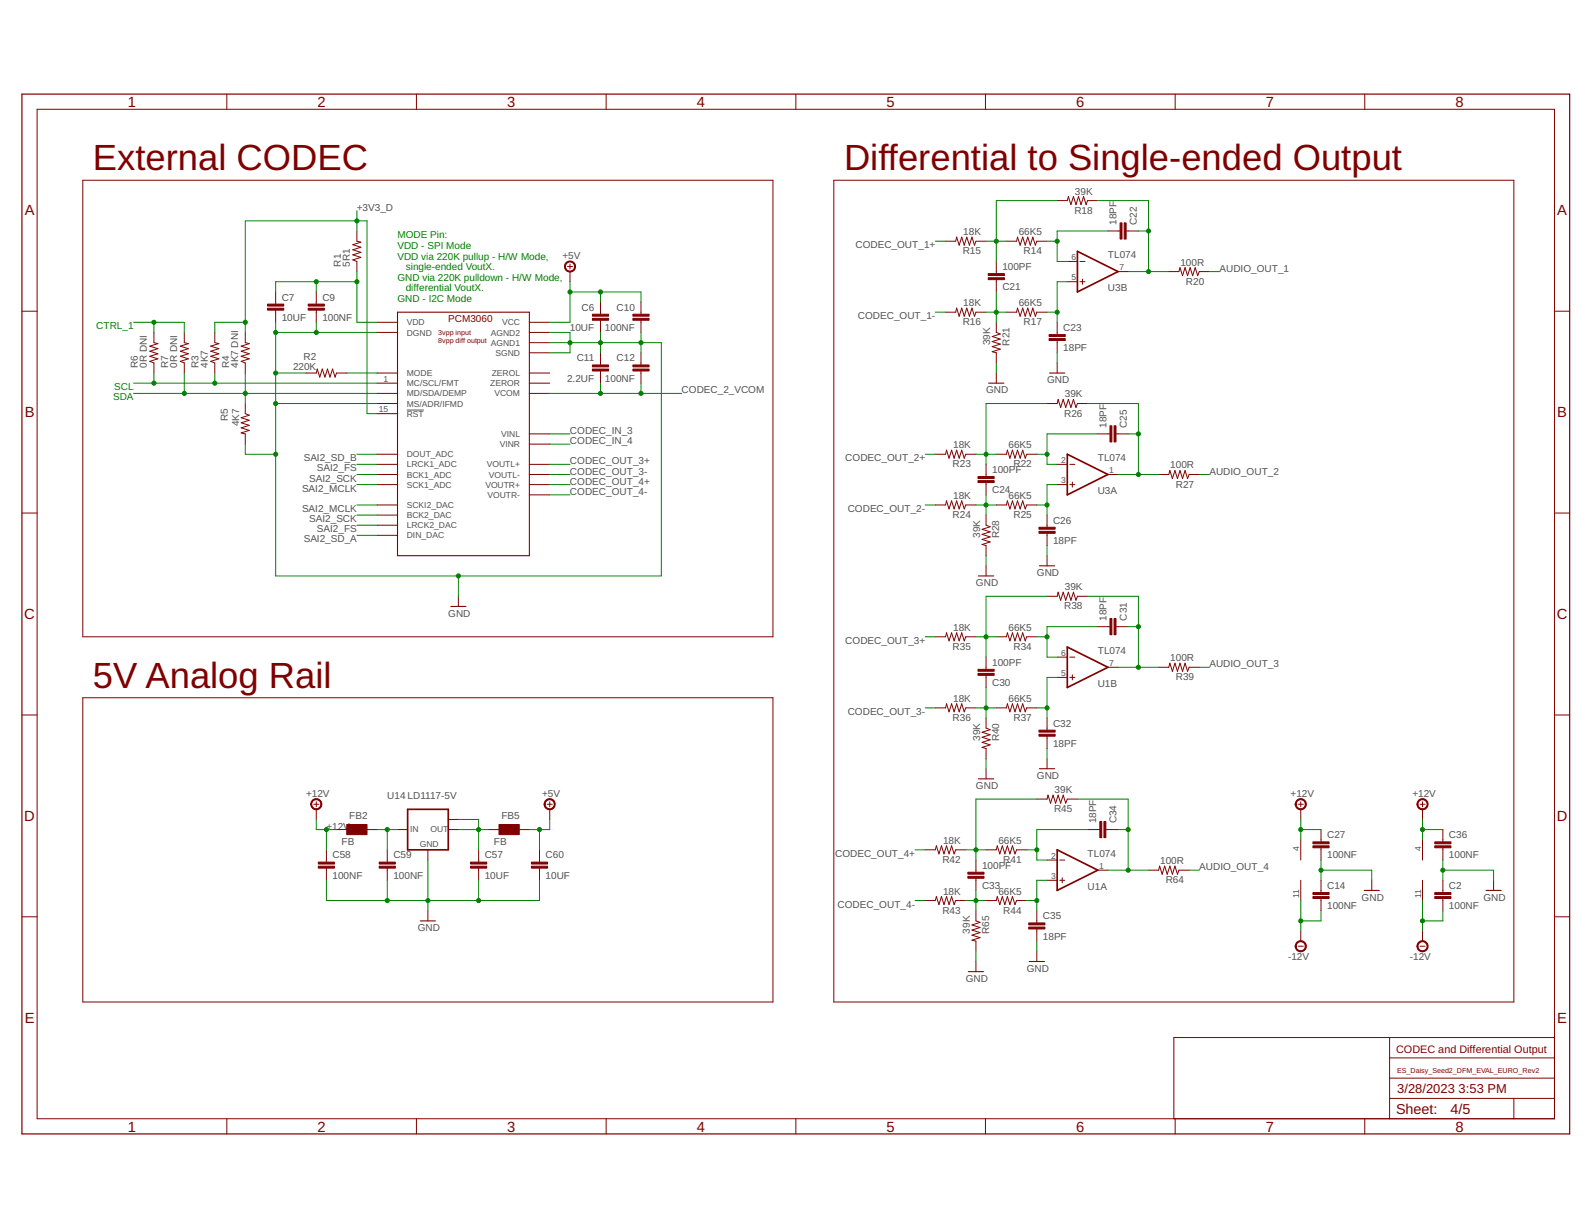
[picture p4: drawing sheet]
<svg xmlns="http://www.w3.org/2000/svg" width="279mm" height="216mm" viewBox="0 0 279 216" stroke-linecap="round" stroke-linejoin="round" font-family="sans-serif">
<path d="M71.4 72h3" fill="none" stroke="#505050" stroke-width=".18"/>
<g fill="none" stroke="#800000" stroke-width=".18">
<path d="M6.5 19.2h266.5v177.3h-266.5zM39.8 16.5v2.7M73.1 16.5v2.7M106.4 16.5v2.7M139.8 16.5v2.7M173.1 16.5v2.7M206.4 16.5v2.7M239.7 16.5v2.7M14.5 31.7h121.2v80.2h-121.2zM146.4 31.7h119.5v144.3h-119.5zM185.7 35.2h1.7l.2-.7 .5 1.5 .4-1.5 .5 1.5 .4-1.5 .4 1.5 .5-1.5 .4 1.5 .3-.8h1.8M3.9 54.7h2.6"/>
<path d="M27 58.4v1.8l.7 .2-1.4 .4 1.4 .5-1.4 .4 1.4 .4-1.4 .5 1.4 .4-1.4 .5 .7 .3v1.7M32.4 58.4v1.8l.7 .2-1.4 .4 1.4 .5-1.4 .4 1.4 .4-1.4 .5 1.4 .4-1.4 .5 .7 .3v1.7M37.7 58.4v1.8l.7 .2-1.4 .4 1.4 .5-1.4 .4 1.4 .4-1.4 .5 1.4 .4-1.4 .5 .7 .3v1.7M43.1 58.4v1.8l.7 .2-1.4 .4 1.4 .5-1.4 .4 1.4 .4-1.4 .5 1.4 .4-1.4 .5 .7 .3v1.7M48.4 51.3v2.1M48.4 54.5v2.1M55.5 51.3v2.1M55.5 54.5v2.1M62.7 40.6v1.8l.7 .1-1.4 .5 1.4 .4-1.4 .5 1.4 .4-1.4 .5 1.4 .4-1.4 .5 .7 .2v1.8M66.2 56.6h3.6M66.2 58.4h3.6M93 56.6h3.5"/>
<path d="M93 58.4h3.5M99.7 46.8h.8M100.1 46.4v.9M100.1 47.7v1.8M105.5 53.1v2.1M105.5 56.3v2.1M112.6 53.1v2.1M112.6 56.3v2.1M166.1 42.4h1.7l.2-.7 .4 1.4 .5-1.4 .4 1.4 .5-1.4 .4 1.4 .5-1.4 .4 1.4 .3-.7h1.8M166.1 54.8h1.7l.2-.7 .4 1.5 .5-1.5 .4 1.5 .5-1.5 .4 1.5 .5-1.5 .4 1.5 .3-.8h1.8M175 45.9v2.2M175 49.1v2.2"/>
<path d="M175 56.6v1.8l.7 .3-1.5 .4 1.5 .5-1.5 .4 1.5 .5-1.5 .4 1.5 .4-1.5 .5 .8 .2v1.8M176.7 42.4h1.8l.2-.7 .5 1.4 .4-1.4 .4 1.4 .5-1.4 .4 1.4 .5-1.4 .4 1.4 .3-.7h1.8M176.7 54.8h1.8l.2-.7 .5 1.5 .4-1.5 .4 1.5 .5-1.5 .4 1.5 .5-1.5 .4 1.5 .3-.8h1.8M185.7 56.6v2.2M185.7 59.8v2.2M187.4 49.5h1.8M187.4 45.9h1.8M189.7 49.5h.8M189.7 45.9h.8M190.1 49v.9M194.6 40.6h2.1M196.3 47.7h1.8"/>
<path d="M197.8 40.6h2.1M205.3 47.7h1.7l.2-.7 .5 1.4 .4-1.4 .5 1.4 .4-1.4 .4 1.4 .5-1.4 .4 1.4 .3-.7h1.8M273 54.7h2.7M43.1 70.9v1.8l.7 .2-1.4 .5 1.4 .4-1.4 .5 1.4 .4-1.4 .5 1.4 .4-1.4 .5 .7 .1v1.8M53.8 65.5h1.7l.2-.7 .5 1.5 .4-1.5 .5 1.5 .4-1.5 .5 1.5 .4-1.5 .4 1.5 .3-.8h1.8M66.2 67.3h3.6M66.2 69.1h3.6M66.2 79.8h3.6M66.2 65.5h3.6M66.2 72.7h3.6M66.2 70.9h3.6M93 67.3h3.5"/>
<path d="M93 69.1h3.5M93 65.5h3.5M93 62h3.5M93 60.2h3.5M93 76.2h3.5M93 78h3.5M105.5 62v2.1M105.5 65.2v2.1M112.6 62v2.1M112.6 65.2v2.1M164.3 79.8h1.8l.1-.7 .5 1.4 .4-1.4 .5 1.4 .4-1.4 .4 1.4 .5-1.4 .4 1.4 .3-.7h1.8M175 79.8h1.7l.2-.7 .5 1.4 .4-1.4 .4 1.4 .5-1.4 .5 1.4 .4-1.4 .4 1.4 .3-.7h1.8"/>
<path d="M175 65.5v1.8M183.9 70.9h1.8l.1-.7 .5 1.4 .4-1.4 .5 1.4 .4-1.4 .5 1.4 .4-1.4 .5 1.4 .2-.7h1.8M185.7 63.8v1.7M192.8 76.2h2.1M196 76.2h2.1M3.9 90.1h2.6M66.2 81.6h3.6M66.2 83.4h3.6M66.2 85.1h3.6M66.2 88.7h3.6M66.2 90.5h3.6M66.2 92.3h3.6"/>
<path d="M66.2 94h3.6M93 81.6h3.5M93 83.4h3.5M93 85.1h3.5M93 86.9h3.5M164.3 88.7h1.8l.1-.7 .5 1.4 .4-1.4 .5 1.4 .4-1.4 .4 1.4 .5-1.4 .4 1.4 .3-.7h1.8M173.2 81.6v2.1M173.2 84.8v2.1M173.2 90.5v1.8l.7 .2-1.4 .5 1.4 .4-1.4 .5 1.4 .4-1.4 .5 1.4 .4-1.4 .5 .7 .1v1.8M173.2 99.4v1.8M175 88.7h1.7l.2-.7 .5 1.4 .4-1.4 .4 1.4 .5-1.4 .5 1.4 .4-1.4 .4 1.4 .3-.7h1.8M183.9 90.5v2.1"/>
<path d="M183.9 93.7v2.1M183.9 97.6v1.8M185.7 81.6h1.7M185.7 85.1h1.7M187.9 81.6h.9M187.9 85.1h.9M188.3 84.7v.9M194.6 83.4h1.7M203.5 83.4h1.8l.1-.7 .5 1.4 .4-1.4 .5 1.4 .4-1.4 .5 1.4 .4-1.4 .5 1.4 .2-.7h1.8M273 90.1h2.7M80.5 104.8v1.7M164.3 111.9h1.8l.1-.7 .5 1.4 .4-1.4 .5 1.4 .4-1.4 .4 1.4 .5-1.4 .4 1.4 .3-.7h1.8"/>
<path d="M173.2 115.4v2.2M173.2 118.6v2.2M175 111.9h1.7l.2-.7 .5 1.4 .4-1.4 .4 1.4 .5-1.4 .5 1.4 .4-1.4 .4 1.4 .3-.7h1.8M183.9 104.8h1.8l.1-.8 .5 1.5 .4-1.5 .5 1.5 .4-1.5 .5 1.5 .4-1.5 .5 1.5 .2-.7h1.8M185.7 119h1.7M185.7 115.4h1.7M187.9 119h.9M187.9 115.4h.9M188.3 118.6v.8M192.8 110.1h2.1M194.6 117.2h1.7M196 110.1h2.1"/>
<path d="M203.5 117.2h1.8l.1-.7 .5 1.4 .4-1.4 .5 1.4 .4-1.4 .5 1.4 .4-1.4 .5 1.4 .2-.7h1.8M3.9 125.6h2.6M14.5 122.6h121.2v53.4h-121.2zM164.3 124.4h1.8l.1-.8 .5 1.5 .4-1.5 .5 1.5 .4-1.5 .4 1.5 .5-1.5 .4 1.5 .3-.7h1.8M173.2 126.1v1.8l.7 .3-1.4 .4 1.4 .5-1.4 .4 1.4 .5-1.4 .4 1.4 .5-1.4 .4 .7 .2v1.8M173.2 135v1.8M175 124.4h1.7l.2-.8 .5 1.5 .4-1.5 .4 1.5 .5-1.5 .5 1.5 .4-1.5 .4 1.5 .3-.7h1.8M183.9 126.1v2.2M183.9 129.3v2.2M183.9 133.3v1.7M273 125.6h2.7M55.1 141.3h.9"/>
<path d="M55.5 140.8v.9M55.5 142.2v1.8M57.3 149.3v2.1M57.3 152.5v2.1M59.1 145.7h1.8M64.5 145.7h1.7M68 149.3v2.1M68 152.5v2.1M69.8 145.7h1.8M75.1 149.3v1.8M75.1 160v1.8M78.7 145.7h1.8"/>
<path d="M78.7 144h1.8M84.1 149.3v2.1M84.1 152.5v2.1M85.8 145.7h1.8M91.2 145.7h1.8M94.7 149.3v2.1M94.7 152.5v2.1M96.1 141.3h.9M96.5 140.8v.9M96.5 142.2v1.8M162.5 149.3h1.8l.1-.7 .5 1.4 .4-1.4 .5 1.4 .4-1.4 .5 1.4 .4-1.4 .5 1.4 .2-.7h1.8M162.5 158.2h1.8l.1-.7 .5 1.4 .4-1.4 .5 1.4 .4-1.4 .5 1.4 .4-1.4 .5 1.4 .2-.7h1.8"/>
<path d="M171.4 151.1v2.1M171.4 154.3v2.1M171.4 160v1.8l.7 .2-1.4 .5 1.4 .4-1.4 .5 1.4 .4-1.4 .5 1.4 .4-1.4 .5 .7 .1v1.8M173.2 149.3h1.8l.1-.7 .5 1.4 .4-1.4 .5 1.4 .4-1.4 .5 1.4 .4-1.4 .4 1.4 .3-.7h1.8M173.2 158.2h1.8l.1-.7 .5 1.4 .4-1.4 .5 1.4 .4-1.4 .5 1.4 .4-1.4 .4 1.4 .3-.7h1.8M182.1 140.4h1.8l.1-.7 .5 1.4 .4-1.4 .5 1.4 .4-1.4 .5 1.4 .4-1.4 .5 1.4 .2-.7h1.8M182.1 160v2.1M183.9 154.6h1.8M183.9 151.1h1.8M186.1 154.6h.9M186.1 151.1h.9M186.5 154.2v.9"/>
<path d="M191 145.7h2.1M192.8 152.9h1.8M194.2 145.7h2.1M201.7 152.9h1.8l.1-.8 .5 1.5 .4-1.5 .5 1.5 .4-1.5 .5 1.5 .4-1.5 .5 1.5 .2-.7h1.8M228 141.3h.9M228.4 140.8v.9M228.4 142.2v1.8M228.4 147.5v3.6M228.4 154.6v3.6M232 145.7v2.2M232 148.9v2.2M232 154.6v2.2"/>
<path d="M232 157.9v2.1M240.9 154.6v1.8M249.4 141.3h.9M249.8 140.8v.9M249.8 142.2v1.8M249.8 147.5v3.6M249.8 154.6v3.6M253.4 145.7v2.2M253.4 148.9v2.2M253.4 154.6v2.2M253.4 157.9v2.1M262.3 154.6v1.8"/>
<path d="M3.9 161.1h2.6M171.4 168.9v1.8M182.1 163.2v2.1M182.1 167.1v1.8M228 166.2h.9M228.4 163.6v1.7M249.4 166.2h.9M249.8 163.6v1.7M273 161.1h2.7M39.8 196.5v2.7M73.1 196.5v2.7M106.4 196.5v2.7"/>
<path d="M139.8 196.5v2.7M173.1 196.5v2.7M206.4 196.5v2.7M239.7 196.5v2.7M244 193h29M244 182.3v14.2M244 189.4h29M244 185.8h29M265.9 193v3.5M273 182.3h-66.9v14.2"/>
</g>
<path d="M3.9 16.5h271.8v182.7h-271.8z" fill="none" stroke="#800000" stroke-width=".21"/>
<g fill="#800000" stroke="#800000" stroke-width=".18">
<path d="M104 55.9h2.9v.4h-2.9z"/>
<path d="M104 55.2h2.9v.3h-2.9z"/>
<path d="M47 54.1h2.8v.4h-2.8z"/>
<path d="M47 53.4h2.8v.4h-2.8z"/>
<path d="M54.1 54.1h2.9v.4h-2.9z"/>
<path d="M54.1 53.4h2.9v.4h-2.9z"/>
<path d="M111.1 55.9h2.9v.4h-2.9z"/>
<path d="M111.1 55.2h2.9v.3h-2.9z"/>
<path d="M104 64.1h2.9v.4h-2.9z"/>
<path d="M104 64.8h2.9v.4h-2.9z"/>
<path d="M111.1 64.1h2.9v.4h-2.9z"/>
<path d="M111.1 64.8h2.9v.4h-2.9z"/>
<path d="M230.6 157.5h2.8v.3h-2.8z"/>
<path d="M230.6 156.8h2.8v.3h-2.8z"/>
<path d="M173.5 48.1h2.9v.3h-2.9z"/>
<path d="M173.5 48.8h2.9v.3h-2.9z"/>
<path d="M196.7 39.2h.3v2.8h-.3z"/>
<path d="M197.4 39.2h.4v2.8h-.4z"/>
<path d="M184.2 59.5h2.9v.3h-2.9z"/>
<path d="M184.2 58.8h2.9v.3h-2.9z"/>
<path d="M171.7 83.7h2.9v.4h-2.9z"/>
<path d="M171.7 84.4h2.9v.4h-2.9z"/>
<path d="M194.9 74.8h.4v2.8h-.4z"/>
<path d="M195.6 74.8h.4v2.8h-.4z"/>
<path d="M182.5 93.3h2.8v.4h-2.8z"/>
<path d="M182.5 92.6h2.8v.4h-2.8z"/>
<path d="M230.6 148.6h2.8v.3h-2.8z"/>
<path d="M230.6 147.9h2.8v.3h-2.8z"/>
<path d="M252 157.5h2.8v.3h-2.8z"/>
<path d="M252 156.8h2.8v.3h-2.8z"/>
<path d="M171.7 117.6h2.9v.3h-2.9z"/>
<path d="M171.7 118.3h2.9v.3h-2.9z"/>
<path d="M194.9 108.7h.4v2.8h-.4z"/>
<path d="M195.6 108.7h.4v2.8h-.4z"/>
<path d="M182.5 129h2.8v.3h-2.8z"/>
<path d="M182.5 128.3h2.8v.3h-2.8z"/>
<path d="M170 153.2h2.8v.4h-2.8z"/>
<path d="M170 153.9h2.8v.4h-2.8z"/>
<path d="M193.1 144.3h.4v2.9h-.4z"/>
<path d="M193.9 144.3h.3v2.9h-.3z"/>
<path d="M180.7 162.9h2.8v.3h-2.8z"/>
<path d="M180.7 162.1h2.8v.4h-2.8z"/>
<path d="M252 148.6h2.8v.3h-2.8z"/>
<path d="M252 147.9h2.8v.3h-2.8z"/>
<path d="M82.6 152.2h2.9v.3h-2.9z"/>
<path d="M82.6 151.4h2.9v.4h-2.9z"/>
<path d="M55.9 152.2h2.8v.3h-2.8z"/>
<path d="M55.9 151.4h2.8v.4h-2.8z"/>
<path d="M66.6 152.2h2.8v.3h-2.8z"/>
<path d="M66.6 151.4h2.8v.4h-2.8z"/>
<path d="M93.3 152.2h2.9v.3h-2.9z"/>
<path d="M93.3 151.4h2.9v.4h-2.9z"/>
<path d="M60.9 144.8h3.6v1.8h-3.6z"/>
<path d="M87.6 144.8h3.6v1.8h-3.6z"/>
</g>
<g fill="none" stroke="#800000" stroke-width=".19">
<path d="M69.8 54.8h23.2v42.8h-23.2zM173.6 67.3h2.7M184.3 65.5h2.7M182.5 99.4h2.7M79.2 106.5h2.6M171.8 101.2h2.7M171.8 136.8h2.7M182.5 135h2.7M239.6 156.4h2.6M261 156.4h2.6M73.8 161.8h2.7M170.1 170.7h2.6"/>
<path d="M180.7 168.9h2.7"/>
</g>
<path d="M189.2 44.2l7.1 3.5-7.1 3.6zM187.4 79.8l7.2 3.6-7.2 3.5zM187.4 113.7l7.2 3.5-7.2 3.6zM71.6 142.2h7.1v7.1h-7.1zM185.7 149.3l7.1 3.6-7.1 3.5z" fill="none" stroke="#800000" stroke-width=".3"/>
<g fill="#800000" stroke="#800000" stroke-width=".18">
<path d="M227.8 140.5a.99 .99 0 0 1 1.5 .4 .99 .99 0 0 1-.7 1.4 .99 .99 0 0 1-1.2-1h.2a.8 .8 0 0 1 1.1-.8 .8 .8 0 0 1 .3 1.3 .8 .8 0 0 1-1.3-.3l-.1-.2h-.2z" fill-rule="evenodd"/>
<path d="M227.8 165.5a.99 .99 0 0 1 1.5 .3 .99 .99 0 0 1-.7 1.4 .99 .99 0 0 1-1.2-1h.2a.8 .8 0 0 1 1.1-.7 .8 .8 0 0 1 .3 1.3 .8 .8 0 0 1-1.3-.3l-.1-.3h-.2z" fill-rule="evenodd"/>
<path d="M249.2 140.5a.98 .98 0 0 1 1.5 .3 .98 .98 0 0 1-.6 1.4 .98 .98 0 0 1-1.3-.9h.2a.81 .81 0 0 1 1.1-.8 .81 .81 0 0 1 .3 1.4 .81 .81 0 0 1-1.4-.4v-.2h-.2l.1-.3z" fill-rule="evenodd"/>
<path d="M249.2 165.5a.98 .98 0 0 1 1.5 .3 .98 .98 0 0 1-.7 1.4 .98 .98 0 0 1-1.2-1h.2a.81 .81 0 0 1 1.1-.7 .81 .81 0 0 1 .3 1.3 .81 .81 0 0 1-1.4-.3v-.3h-.2z" fill-rule="evenodd"/>
<path d="M99.5 46.1a.98 .98 0 0 1 1.5 .3 .98 .98 0 0 1-.7 1.4 .98 .98 0 0 1-1.2-1h.2a.81 .81 0 0 1 1.1-.8 .81 .81 0 0 1 .3 1.4 .81 .81 0 0 1-1.4-.3v-.3h-.2l.1-.3z" fill-rule="evenodd"/>
<path d="M54.9 140.5a.98 .98 0 0 1 1.5 .3 .98 .98 0 0 1-.6 1.4 .98 .98 0 0 1-1.2-.9h.1a.8 .8 0 0 1 1.1-.8 .8 .8 0 0 1 .3 1.3 .8 .8 0 0 1-1.3-.3l-.1-.2h-.1v-.3z" fill-rule="evenodd"/>
<path d="M95.9 140.5a.98 .98 0 0 1 1.5 .4 .98 .98 0 0 1-.7 1.3 .98 .98 0 0 1-1.2-.9h.2a.8 .8 0 0 1 1.2-.7 .8 .8 0 0 1 .1 1.4 .8 .8 0 0 1-1.2-.5l-.1-.2h-.2l.1-.3z" fill-rule="evenodd"/>
</g>
<g fill="none" stroke="#008000" stroke-width=".18">
<path d="M62.7 37v3.6M185.7 35.2h-10.7v10.7M192.8 35.2h8.9v12.5M23.5 56.6h8.9v1.8M27 56.6v1.8M43.1 56.6h-5.4v1.8M43.1 58.4v-19.6h21.4v33.9h1.7M48.4 56.6v44.6h67.7v-41h-19.6M48.4 58.4h17.8M55.5 49.5v1.8M55.5 56.6v1.8M62.7 47.7v8.9h3.5"/>
<path d="M62.7 49.5h-14.3v1.8M96.5 58.4h3.6v3.6h-3.6M100.1 49.5v7.1h-3.6M100.1 51.3h12.5v1.8M105.5 51.3v1.8M105.5 58.4v3.6M112.6 58.4v3.6M164.3 42.4h1.8M164.3 54.8h1.8M173.2 42.4h3.5M173.2 54.8h3.5M175 51.3v5.3"/>
<path d="M183.9 42.4h1.8M183.9 54.8h1.8M187.4 49.5h-1.7v7.1M194.6 40.6h-8.9v5.3h1.7M198.1 47.7h7.2M199.9 40.6h1.8M212.4 47.7h1.8M23.5 69.1h42.7M23.5 67.3h42.7M27 65.5v1.8M32.4 65.5v3.6M37.7 65.5v1.8"/>
<path d="M43.1 65.5v5.4M43.1 78v1.8h5.3M48.4 65.5h5.4M48.4 70.9h17.8M60.9 65.5h5.3M62.7 79.8h3.5M96.5 76.2h3.6M96.5 78h3.6M96.5 69.1h23.2M105.5 67.3v1.8M112.6 67.3v1.8M162.5 79.8h1.8"/>
<path d="M171.4 79.8h3.6M175 63.8v1.7M182.1 79.8h1.8M183.9 70.9h-10.7v10.7M185.7 62v1.8M191 70.9h8.9v12.5M192.8 76.2h-8.9v5.4h1.8M198.1 76.2h1.8M62.7 81.6h3.5M62.7 85.1h3.5M62.7 83.4h3.5M62.7 88.7h3.5"/>
<path d="M62.7 94h3.5M62.7 92.3h3.5M62.7 90.5h3.5M96.5 81.6h3.6M96.5 85.1h3.6M96.5 83.4h3.6M96.5 86.9h3.6M162.5 88.7h1.8M171.4 88.7h3.6M173.2 86.9v3.6M173.2 97.6v1.8M182.1 88.7h1.8"/>
<path d="M183.9 95.8v1.8M185.7 85.1h-1.8v5.4M196.3 83.4h7.2M210.6 83.4h1.8M80.5 101.2v3.6M162.5 111.9h1.8M171.4 111.9h3.6M182.1 111.9h1.8M183.9 104.8h-10.7v10.6M185.7 119h-1.8v7.1M191 104.8h8.9v12.4M192.8 110.1h-8.9v5.3h1.8"/>
<path d="M196.3 117.2h7.2M198.1 110.1h1.8M210.6 117.2h1.8M162.5 124.4h1.8M171.4 124.4h3.6M173.2 120.8v5.3M173.2 133.3v1.7M182.1 124.4h1.8M183.9 131.5v1.8M55.5 144v1.7h3.6M57.3 154.6v3.6h37.4v-3.6M57.3 145.7v3.6"/>
<path d="M66.2 145.7h3.6M68 145.7v3.6M68 154.6v3.6M75.1 151.1v8.9M80.5 145.7h5.3M80.5 144h3.6v5.3M84.1 154.6v3.6M94.7 145.7v3.6M96.5 144v1.7h-3.5M160.7 149.3h1.8M160.7 158.2h1.8M169.6 149.3h3.6"/>
<path d="M169.6 158.2h3.6M171.4 156.4v3.6M180.3 149.3h1.8M180.3 158.2h1.8M182.1 140.4h-10.7v10.7M183.9 154.6h-1.8v5.4M189.2 140.4h8.9v12.5M191 145.7h-8.9v5.4h1.8M194.6 152.9h7.1M196.3 145.7h1.8M208.8 152.9h1.8M228.4 145.7h3.6"/>
<path d="M228.4 144v3.5M228.4 158.2v5.4M232 151.1v3.5M232 160v1.8h-3.6M232 152.9h8.9v1.7M249.8 145.7h3.6M249.8 144v3.5M249.8 158.2v5.4M253.4 152.9h8.9v1.7M253.4 151.1v3.5M253.4 160v1.8h-3.6M171.4 167.1v1.8"/>
<path d="M182.1 165.3v1.8"/>
</g>
<g fill="#008000" stroke="#008000" stroke-width=".18">
<circle cx="43.1" cy="56.6" r=".36"/>
<circle cx="62.7" cy="38.8" r=".36"/>
<circle cx="105.5" cy="69.1" r=".36"/>
<circle cx="112.6" cy="69.1" r=".36"/>
<circle cx="43.1" cy="69.1" r=".36"/>
<circle cx="32.4" cy="69.1" r=".36"/>
<circle cx="62.7" cy="49.5" r=".36"/>
<circle cx="55.5" cy="49.5" r=".36"/>
<circle cx="37.7" cy="67.3" r=".36"/>
<circle cx="27" cy="67.3" r=".36"/>
<circle cx="27" cy="56.6" r=".36"/>
<circle cx="100.1" cy="51.3" r=".36"/>
<circle cx="105.5" cy="51.3" r=".36"/>
<circle cx="94.7" cy="145.7" r=".36"/>
<circle cx="232" cy="152.9" r=".36"/>
<circle cx="253.4" cy="152.9" r=".36"/>
<circle cx="100.1" cy="60.2" r=".36"/>
<circle cx="105.5" cy="60.2" r=".36"/>
<circle cx="112.6" cy="60.2" r=".36"/>
<circle cx="48.4" cy="70.9" r=".36"/>
<circle cx="48.4" cy="65.5" r=".36"/>
<circle cx="55.5" cy="58.4" r=".36"/>
<circle cx="48.4" cy="58.4" r=".36"/>
<circle cx="48.4" cy="79.8" r=".36"/>
<circle cx="80.5" cy="101.2" r=".36"/>
<circle cx="75.1" cy="158.2" r=".36"/>
<circle cx="68" cy="158.2" r=".36"/>
<circle cx="84.1" cy="158.2" r=".36"/>
<circle cx="228.4" cy="161.8" r=".36"/>
<circle cx="249.8" cy="161.8" r=".36"/>
<circle cx="228.4" cy="145.7" r=".36"/>
<circle cx="249.8" cy="145.7" r=".36"/>
<circle cx="57.3" cy="145.7" r=".36"/>
<circle cx="185.7" cy="42.4" r=".36"/>
<circle cx="185.7" cy="54.8" r=".36"/>
<circle cx="175" cy="54.8" r=".36"/>
<circle cx="175" cy="42.4" r=".36"/>
<circle cx="183.9" cy="79.8" r=".36"/>
<circle cx="183.9" cy="88.7" r=".36"/>
<circle cx="173.2" cy="88.7" r=".36"/>
<circle cx="173.2" cy="79.8" r=".36"/>
<circle cx="199.9" cy="76.2" r=".36"/>
<circle cx="199.9" cy="83.4" r=".36"/>
<circle cx="201.7" cy="40.6" r=".36"/>
<circle cx="201.7" cy="47.7" r=".36"/>
<circle cx="183.9" cy="111.9" r=".36"/>
<circle cx="183.9" cy="124.4" r=".36"/>
<circle cx="173.2" cy="124.4" r=".36"/>
<circle cx="173.2" cy="111.9" r=".36"/>
<circle cx="182.1" cy="149.3" r=".36"/>
<circle cx="182.1" cy="158.2" r=".36"/>
<circle cx="171.4" cy="158.2" r=".36"/>
<circle cx="171.4" cy="149.3" r=".36"/>
<circle cx="198.1" cy="145.7" r=".36"/>
<circle cx="198.1" cy="152.9" r=".36"/>
<circle cx="199.9" cy="110.1" r=".36"/>
<circle cx="199.9" cy="117.2" r=".36"/>
<circle cx="68" cy="145.7" r=".36"/>
<circle cx="84.1" cy="145.7" r=".36"/>
</g>
<g font-size="6.4" fill="#800000">
<text x="16.3" y="29.9">External CODEC</text>
<text x="148.2" y="29.9">Differential to Single-ended Output</text>
<text x="16.3" y="120.8">5V Analog Rail</text>
</g>
<g font-size="2.6" fill="#800000">
<text x="22.5" y="18.8">1</text>
<text x="55.8" y="18.8">2</text>
<text x="89.1" y="18.8">3</text>
<text x="122.4" y="18.8">4</text>
<text x="155.7" y="18.8">5</text>
<text x="189" y="18.8">6</text>
<text x="222.3" y="18.8">7</text>
<text x="255.6" y="18.8">8</text>
<text x="4.3" y="37.8">A</text>
<text x="273.5" y="37.8">A</text>
<text x="4.3" y="73.3">B</text>
<text x="273.5" y="73.3">B</text>
<text x="4.3" y="108.8">C</text>
<text x="273.4" y="108.8">C</text>
<text x="4.3" y="144.2">D</text>
<text x="273.4" y="144.2">D</text>
<text x="4.3" y="179.7">E</text>
<text x="273.5" y="179.7">E</text>
<text x="22.5" y="198.8">1</text>
<text x="55.8" y="198.8">2</text>
<text x="89.1" y="198.8">3</text>
<text x="122.4" y="198.8">4</text>
<text x="155.7" y="198.8">5</text>
<text x="189" y="198.8">6</text>
<text x="222.3" y="198.8">7</text>
<text x="255.6" y="198.8">8</text>
</g>
<g font-size="2.5" fill="#800000">
<text x="245.2" y="195.7">Sheet:</text>
<text x="254.7" y="195.6">4/5</text>
</g>
<g font-size="2.3" fill="#800000">
<text x="245.4" y="192.1">3/28/2023</text>
<text x="256.2" y="192.1">3:53 PM</text>
</g>
<text font-size="1.9" fill="#800000" x="245.2" y="184.9">CODEC and Differential Output</text>
<g font-size="1.8" fill="#505050">
<text x="188.8" y="34.2">39K</text>
<text x="62.7" y="37">+3V3_D</text>
<text x="169.2" y="41.3">18K</text>
<text x="178.9" y="41.3">66K5</text>
<text x="188.7" y="37.5">R18</text>
<text x="196.1" y="39.5" transform="rotate(-90 196.1 39.5)">18PF</text>
<text x="199.6" y="39.5" transform="rotate(-90 199.6 39.5)">C22</text>
<text x="59.8" y="46.8" transform="rotate(-90 59.8 46.8)">R1</text>
<text x="61.4" y="46.8" transform="rotate(-90 61.4 46.8)">5R1</text>
<text x="98.8" y="45.5">+5V</text>
<text x="150.2" y="43.6">CODEC_OUT_1+</text>
<text x="169.1" y="44.7">R15</text>
<text x="176" y="47.4">100PF</text>
<text x="179.8" y="44.7">R14</text>
<text x="194.6" y="45.4">TL074</text>
<text x="207.3" y="46.6">100R</text>
<text x="214.2" y="47.7">AUDIO_OUT_1</text>
<text x="49.5" y="52.8">C7</text>
<text x="56.6" y="52.8">C9</text>
<text x="169.2" y="53.8">18K</text>
<text x="176" y="51">C21</text>
<text x="178.9" y="53.8">66K5</text>
<text x="194.6" y="51.2">U3B</text>
<text x="208.3" y="50">R20</text>
<text x="49.5" y="56.4">10UF</text>
<text x="56.6" y="56.4">100NF</text>
<text x="100.1" y="58.1">10UF</text>
<text x="102.1" y="54.6">C6</text>
<text x="106.2" y="58.1">100NF</text>
<text x="108.3" y="54.6">C10</text>
<text x="150.7" y="56.1">CODEC_OUT_1-</text>
<text x="169.1" y="57.1">R16</text>
<text x="179.8" y="57.1">R17</text>
<text x="186.7" y="58.1">C23</text>
<text x="24.2" y="64.6" transform="rotate(-90 24.2 64.6)">R6</text>
<text x="25.8" y="64.6" transform="rotate(-90 25.8 64.6)">0R DNI</text>
<text x="29.5" y="64.6" transform="rotate(-90 29.5 64.6)">R7</text>
<text x="31.1" y="64.6" transform="rotate(-90 31.1 64.6)">0R DNI</text>
<text x="34.9" y="64.6" transform="rotate(-90 34.9 64.6)">R3</text>
<text x="36.5" y="64.6" transform="rotate(-90 36.5 64.6)">4K7</text>
<text x="40.2" y="64.6" transform="rotate(-90 40.2 64.6)">R4</text>
<text x="41.8" y="64.6" transform="rotate(-90 41.8 64.6)">4K7 DNI</text>
<text x="51.5" y="65">220K</text>
<text x="53.3" y="63.2">R2</text>
<text x="101.3" y="63.5">C11</text>
<text x="108.3" y="63.5">C12</text>
<text x="173.9" y="60.6" transform="rotate(-90 173.9 60.6)">39K</text>
<text x="177.3" y="60.7" transform="rotate(-90 177.3 60.7)">R21</text>
<text x="186.7" y="61.7">18PF</text>
<text x="99.6" y="67.1">2.2UF</text>
<text x="106.2" y="67.1">100NF</text>
<text x="119.7" y="69.1">CODEC_2_VCOM</text>
<text x="173.2" y="69.1">GND</text>
<text x="183.9" y="67.3">GND</text>
<text x="187" y="69.8">39K</text>
<text x="40" y="74" transform="rotate(-90 40 74)">R5</text>
<text x="42" y="74.9" transform="rotate(-90 42 74.9)">4K7</text>
<text x="100.1" y="76.2">CODEC_IN_3</text>
<text x="186.9" y="73.2">R26</text>
<text x="194.3" y="75.2" transform="rotate(-90 194.3 75.2)">18PF</text>
<text x="197.9" y="75.2" transform="rotate(-90 197.9 75.2)">C25</text>
<text x="53.3" y="81">SAI2_SD_B</text>
<text x="55.7" y="82.8">SAI2_FS</text>
<text x="100.1" y="78">CODEC_IN_4</text>
<text x="100.1" y="81.6">CODEC_OUT_3+</text>
<text x="100.1" y="83.4">CODEC_OUT_3-</text>
<text x="148.4" y="81">CODEC_OUT_2+</text>
<text x="167.3" y="82.1">R23</text>
<text x="167.4" y="78.7">18K</text>
<text x="174.2" y="83.1">100PF</text>
<text x="177.1" y="78.7">66K5</text>
<text x="178" y="82.1">R22</text>
<text x="192.8" y="81">TL074</text>
<text x="205.5" y="82.3">100R</text>
<text x="212.4" y="83.4">AUDIO_OUT_2</text>
<text x="53" y="86.4">SAI2_MCLK</text>
<text x="53" y="90">SAI2_MCLK</text>
<text x="54.3" y="84.6">SAI2_SCK</text>
<text x="100.1" y="85.1">CODEC_OUT_4+</text>
<text x="100.1" y="86.9">CODEC_OUT_4-</text>
<text x="148.9" y="90">CODEC_OUT_2-</text>
<text x="167.4" y="87.6">18K</text>
<text x="174.2" y="86.7">C24</text>
<text x="177.1" y="87.6">66K5</text>
<text x="192.8" y="86.8">U3A</text>
<text x="206.5" y="85.7">R27</text>
<text x="53.3" y="95.3">SAI2_SD_A</text>
<text x="54.3" y="91.7">SAI2_SCK</text>
<text x="55.7" y="93.5">SAI2_FS</text>
<text x="167.3" y="91">R24</text>
<text x="172.1" y="94.5" transform="rotate(-90 172.1 94.5)">39K</text>
<text x="175.5" y="94.6" transform="rotate(-90 175.5 94.6)">R28</text>
<text x="178" y="91">R25</text>
<text x="184.9" y="95.6">18PF</text>
<text x="184.9" y="92">C26</text>
<text x="182.1" y="101.2">GND</text>
<text x="171.4" y="103">GND</text>
<text x="186.9" y="107">R38</text>
<text x="187" y="103.7">39K</text>
<text x="78.7" y="108.3">GND</text>
<text x="148.4" y="113.1">CODEC_OUT_3+</text>
<text x="167.4" y="110.8">18K</text>
<text x="177.1" y="110.8">66K5</text>
<text x="194.3" y="109" transform="rotate(-90 194.3 109)">18PF</text>
<text x="197.9" y="109" transform="rotate(-90 197.9 109)">C31</text>
<text x="167.3" y="114.2">R35</text>
<text x="174.2" y="117">100PF</text>
<text x="178" y="114.2">R34</text>
<text x="192.8" y="114.9">TL074</text>
<text x="205.5" y="116.2">100R</text>
<text x="206.5" y="119.5">R39</text>
<text x="212.4" y="117.2">AUDIO_OUT_3</text>
<text x="148.9" y="125.6">CODEC_OUT_3-</text>
<text x="167.4" y="123.3">18K</text>
<text x="174.2" y="120.5">C30</text>
<text x="177.1" y="123.3">66K5</text>
<text x="192.8" y="120.7">U1B</text>
<text x="167.3" y="126.6">R36</text>
<text x="172.1" y="130.1" transform="rotate(-90 172.1 130.1)">39K</text>
<text x="175.5" y="130.2" transform="rotate(-90 175.5 130.2)">R40</text>
<text x="178" y="126.6">R37</text>
<text x="184.9" y="131.2">18PF</text>
<text x="184.9" y="127.6">C32</text>
<text x="182.1" y="136.8">GND</text>
<text x="53.8" y="139.9">+12V</text>
<text x="61.3" y="144">FB2</text>
<text x="68" y="140.4">U14 LD1117-5V</text>
<text x="88.1" y="144">FB5</text>
<text x="95.2" y="139.9">+5V</text>
<text x="171.4" y="138.6">GND</text>
<text x="185.1" y="142.7">R45</text>
<text x="185.2" y="139.3">39K</text>
<text x="226.6" y="139.9">+12V</text>
<text x="248" y="139.9">+12V</text>
<text x="57.3" y="145.7">+12V</text>
<text x="60" y="148.4">FB</text>
<text x="86.7" y="148.4">FB</text>
<text x="165.6" y="148.2">18K</text>
<text x="175.3" y="148.2">66K5</text>
<text x="192.5" y="144.7" transform="rotate(-90 192.5 144.7)">18PF</text>
<text x="196.1" y="144.7" transform="rotate(-90 196.1 144.7)">C34</text>
<text x="233.1" y="147.2">C27</text>
<text x="254.4" y="147.2">C36</text>
<text x="58.4" y="154.4">100NF</text>
<text x="58.4" y="150.8">C58</text>
<text x="69.1" y="154.4">100NF</text>
<text x="69.1" y="150.8">C59</text>
<text x="85.1" y="154.4">10UF</text>
<text x="85.1" y="150.8">C57</text>
<text x="95.8" y="154.4">10UF</text>
<text x="95.8" y="150.8">C60</text>
<text x="146.7" y="150.5">CODEC_OUT_4+</text>
<text x="165.5" y="151.6">R42</text>
<text x="172.5" y="152.6">100PF</text>
<text x="176.2" y="151.6">R41</text>
<text x="191" y="150.5">TL074</text>
<text x="203.7" y="151.8">100R</text>
<text x="204.7" y="155.2">R64</text>
<text x="210.6" y="152.9">AUDIO_OUT_4</text>
<text x="233.1" y="150.8">100NF</text>
<text x="254.4" y="150.8">100NF</text>
<text x="147.1" y="159.5">CODEC_OUT_4-</text>
<text x="165.5" y="160.5">R43</text>
<text x="165.6" y="157.1">18K</text>
<text x="172.5" y="156.2">C33</text>
<text x="175.3" y="157.1">66K5</text>
<text x="176.2" y="160.5">R44</text>
<text x="183.2" y="161.5">C35</text>
<text x="191" y="156.3">U1A</text>
<text x="233.1" y="159.7">100NF</text>
<text x="233.1" y="156.2">C14</text>
<text x="239.1" y="158.2">GND</text>
<text x="254.4" y="159.7">100NF</text>
<text x="254.4" y="156.2">C2</text>
<text x="260.5" y="158.2">GND</text>
<text x="73.4" y="163.6">GND</text>
<text x="170.3" y="164" transform="rotate(-90 170.3 164)">39K</text>
<text x="173.7" y="164.1" transform="rotate(-90 173.7 164.1)">R65</text>
<text x="183.2" y="165.1">18PF</text>
<text x="169.6" y="172.5">GND</text>
<text x="180.3" y="170.7">GND</text>
<text x="226.2" y="168.6">-12V</text>
<text x="247.6" y="168.6">-12V</text>
</g>
<g font-size="1.8" fill="#008000">
<text x="69.8" y="41.9">MODE Pin:</text>
<text x="69.8" y="43.7">VDD - SPI Mode</text>
<text x="69.8" y="45.6">VDD via 220K pullup - H/W Mode,</text>
<text x="71.3" y="47.5">single-ended VoutX.</text>
<text x="69.8" y="49.3">GND via 220K pulldown - H/W Mode,</text>
<text x="69.8" y="53.1">GND - I2C Mode</text>
<text x="71.3" y="51.2">differential VoutX.</text>
<text x="16.9" y="57.9">CTRL_1</text>
<text x="19.9" y="70.3">SDA</text>
<text x="20.1" y="68.6">SCL</text>
</g>
<text font-size="1.8" fill="#800000" x="78.7" y="56.6">PCM3060</text>
<g font-size="1.5" fill="#505050">
<text x="188.1" y="45.7">6</text>
<text x="196.6" y="47.5">7</text>
<text x="188.1" y="49.2">5</text>
<text x="71.4" y="57.2">VDD</text>
<text x="71.4" y="58.9">DGND</text>
<text x="86.2" y="59">AGND2</text>
<text x="88.2" y="57.2">VCC</text>
<text x="86.2" y="60.7">AGND1</text>
<text x="87" y="62.5">SGND</text>
<text x="67.3" y="67.1">1</text>
<text x="71.4" y="67.9">MC/SCL/FMT</text>
<text x="71.4" y="69.6">MD/SDA/DEMP</text>
<text x="71.4" y="71.4">MS/ADR/IFMD</text>
<text x="71.4" y="66.1">MODE</text>
<text x="86.1" y="67.9">ZEROR</text>
<text x="86.4" y="66.1">ZEROL</text>
<text x="86.8" y="69.6">VCOM</text>
<text x="66.5" y="72.4">15</text>
<text x="71.4" y="73.2">RST</text>
<text x="88" y="76.8">VINL</text>
<text x="71.4" y="80.3">DOUT_ADC</text>
<text x="71.4" y="82.1">LRCK1_ADC</text>
<text x="71.4" y="83.9">BCK1_ADC</text>
<text x="85.5" y="82.1">VOUTL+</text>
<text x="85.8" y="83.9">VOUTL-</text>
<text x="87.8" y="78.6">VINR</text>
<text x="186.4" y="81.3">2</text>
<text x="194.8" y="83.1">1</text>
<text x="71.4" y="85.7">SCK1_ADC</text>
<text x="71.4" y="89.2">SCKI2_DAC</text>
<text x="85.2" y="85.7">VOUTR+</text>
<text x="85.6" y="87.5">VOUTR-</text>
<text x="186.4" y="84.9">3</text>
<text x="71.4" y="91">BCK2_DAC</text>
<text x="71.4" y="92.8">LRCK2_DAC</text>
<text x="71.4" y="94.6">DIN_DAC</text>
<text x="186.4" y="118.8">5</text>
<text x="186.4" y="115.2">6</text>
<text x="194.8" y="117">7</text>
<text x="72" y="146.2">IN</text>
<text x="73.7" y="148.8">GND</text>
<text x="75.6" y="146.2">OUT</text>
<text x="228.2" y="149.4" transform="rotate(-90 228.2 149.4)">4</text>
<text x="249.6" y="149.4" transform="rotate(-90 249.6 149.4)">4</text>
<text x="184.6" y="154.4">3</text>
<text x="184.6" y="150.8">2</text>
<text x="193" y="152.6">1</text>
<text x="228.2" y="157.8" transform="rotate(-90 228.2 157.8)">11</text>
<text x="249.6" y="157.8" transform="rotate(-90 249.6 157.8)">11</text>
</g>
<g font-size="1.2" fill="#800000">
<text x="76.9" y="58.9">3vpp input</text>
<text x="76.9" y="60.2">8vpp diff output</text>
<text x="245.4" y="188.5">ES_Daisy_Seed2_DFM_EVAL_EURO_Rev2</text>
</g>
</svg>
